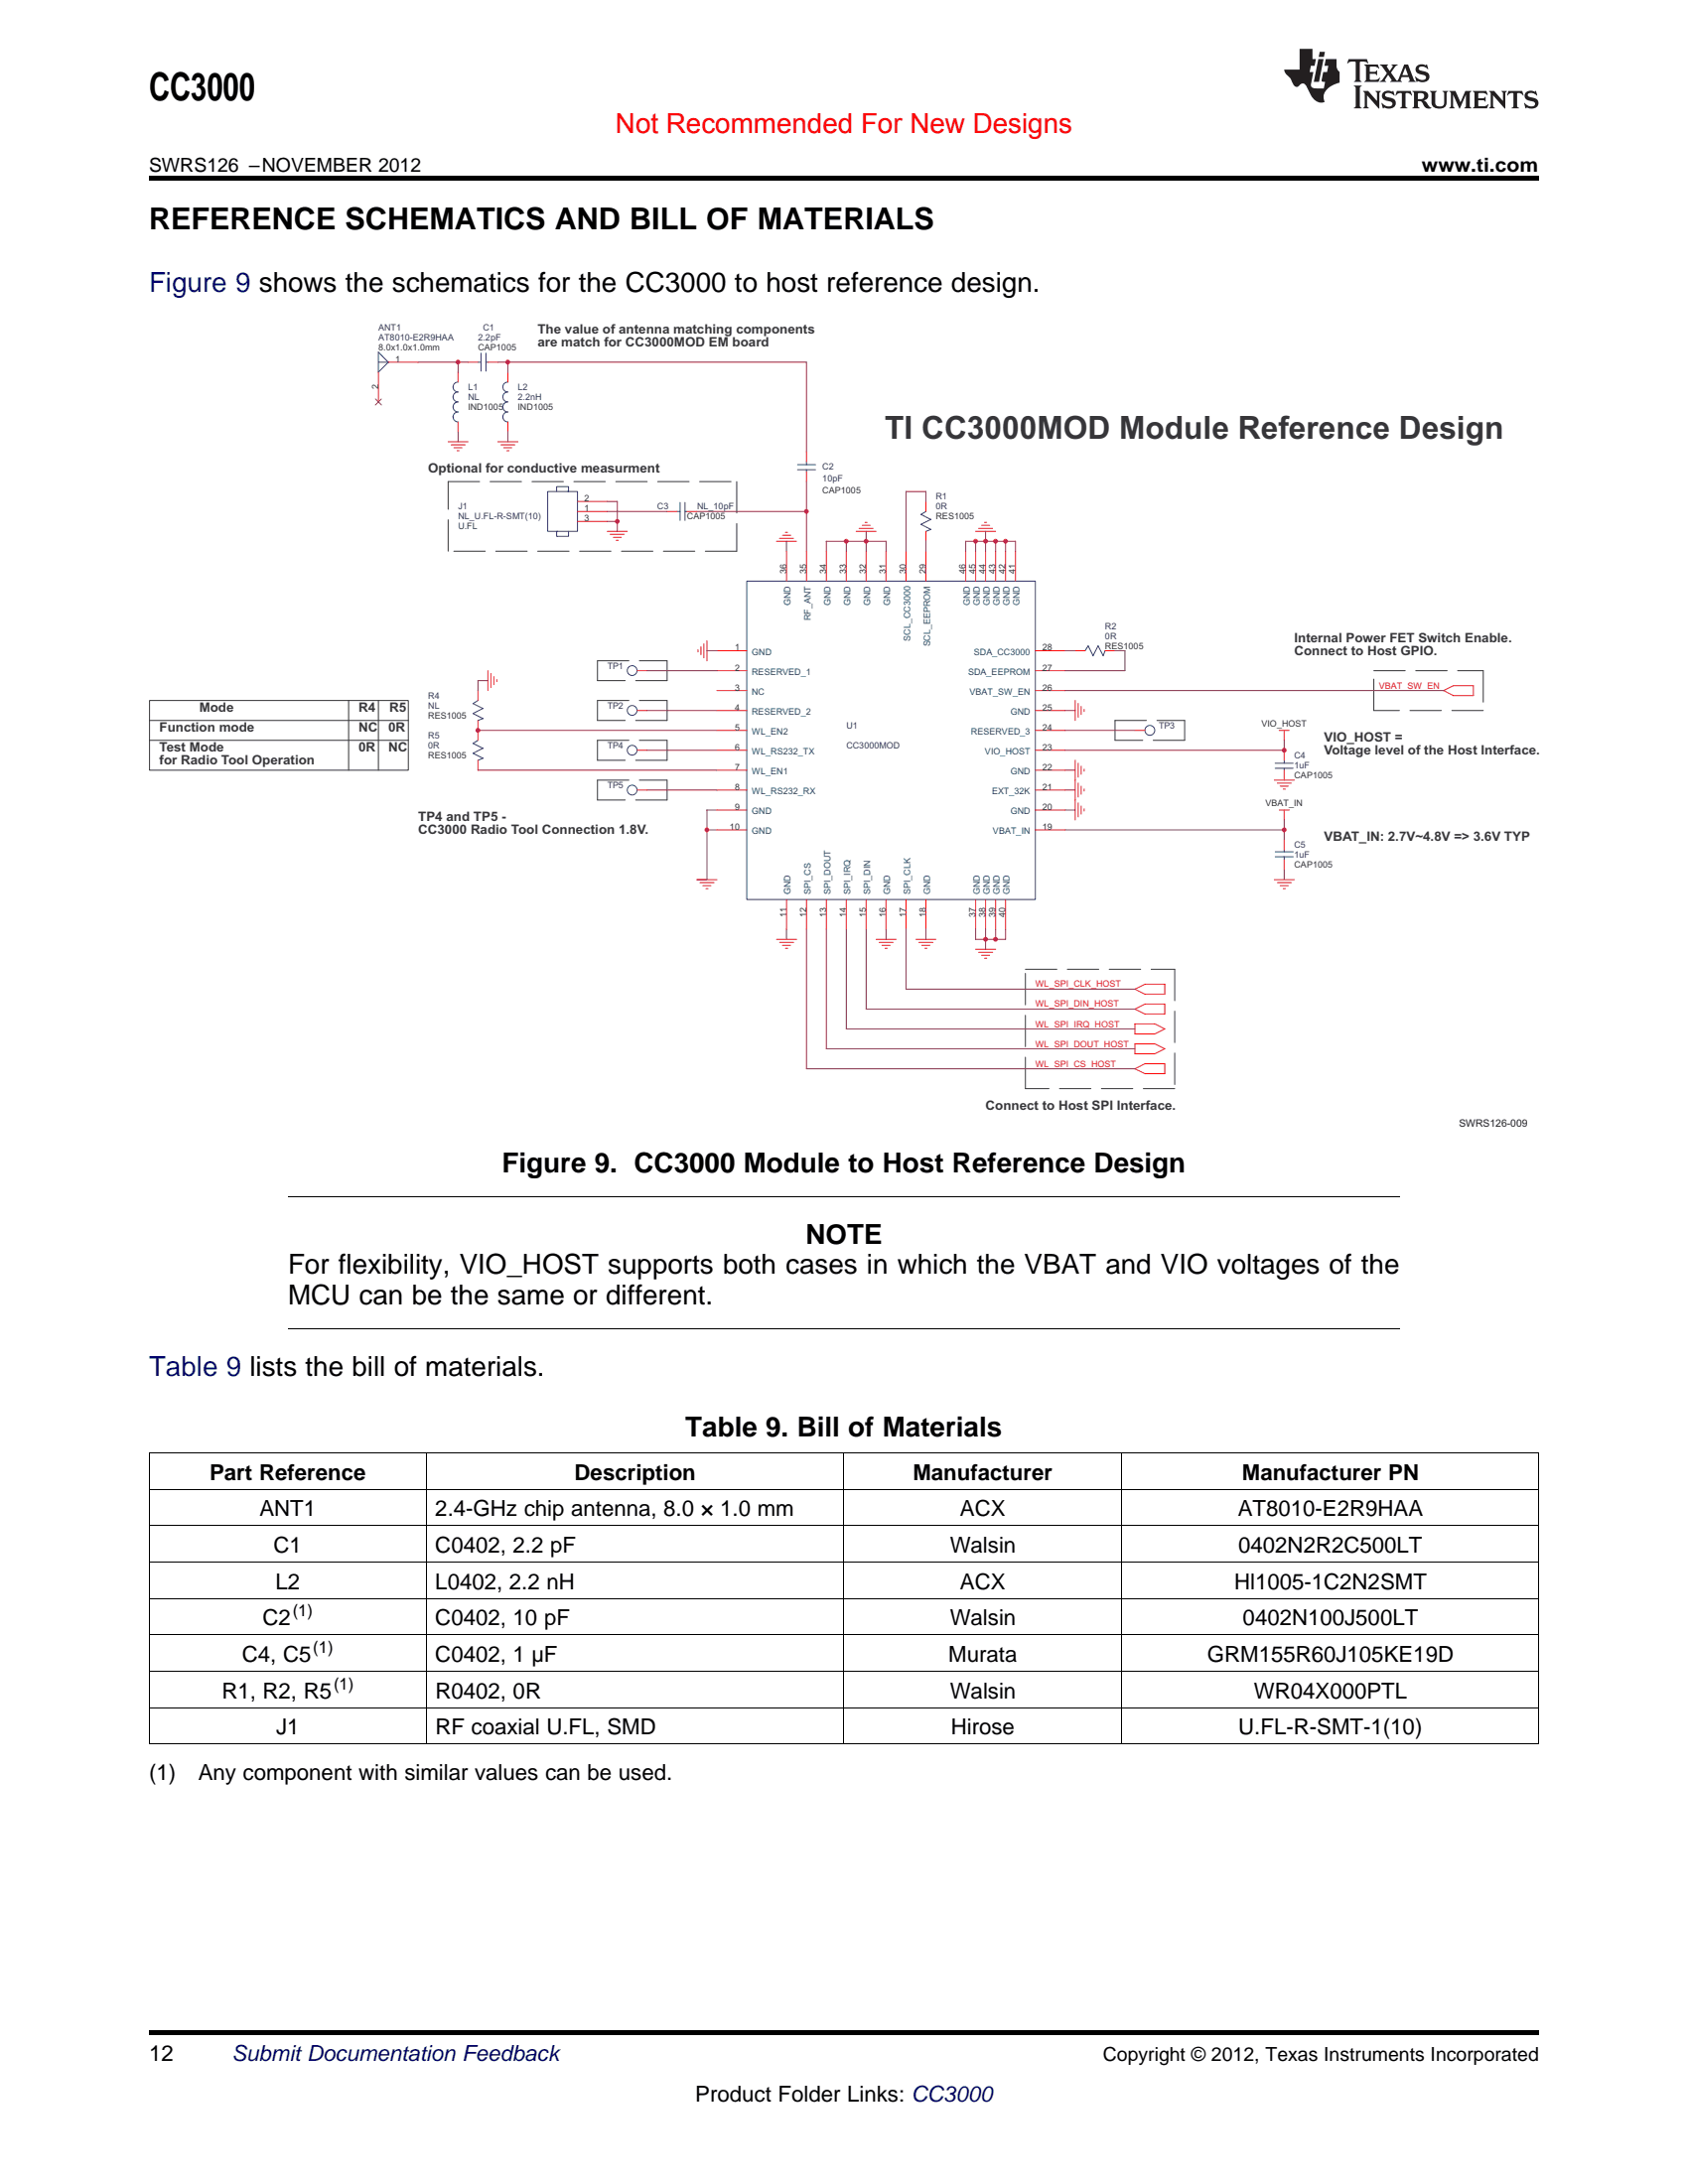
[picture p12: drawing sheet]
<svg xmlns="http://www.w3.org/2000/svg" width="216mm" height="279mm" viewBox="0 0 216 279" stroke-linecap="round" stroke-linejoin="round" font-family="sans-serif">
<path d="M19 259.7h177.8v.5h-177.8z" fill="#000"/>
<g fill="none" stroke="#000" stroke-width=".13">
<path d="M36.8 153.1h142.3M36.8 170h142.3M19 199.8h177.8M19 195.2h177.8M19 190.5h177.8M19 185.9h177.8M19.1 185.9v37.3M54.6 185.9v37.3M107.9 185.9v37.3M143.5 185.9v37.3M196.8 185.9v37.3M19 218.5h177.8"/>
<path d="M19 213.8h177.8M19 209.1h177.8M19 204.5h177.8M19 223.1h177.8"/>
</g>
<path d="M19.1 92.2h33.1M19.1 94.7h33.1M19.1 89.6h33.1v8.9h-33.1zM44.6 89.6v8.9M48.4 89.6v8.9" fill="none" stroke="#363539" stroke-width=".13"/>
<g fill="none" stroke="#363539" stroke-width=".13" stroke-dasharray="4 1.3">
<path d="M57.3 61.6h36.9M57.3 70.5v-8.9M94.2 61.6v8.9M94.2 70.5h-36.9M76.4 84.5h8.9M76.4 87.1v-2.6M76.4 94.7h8.9M76.4 97.3v-2.6M76.4 99.8h8.9M76.4 89.6h8.9M76.4 92.2v-2.6M85.3 84.5v2.6"/>
<path d="M85.3 87.1h-8.9M85.3 94.7v2.6M85.3 97.3h-8.9M85.3 99.8v2.5M85.3 89.6v2.6M85.3 92.2h-8.9M142.6 92.2h8.9M142.6 94.7v-2.5M151.5 92.2v2.5M151.5 94.7h-8.9M175.7 85.8h14M175.7 90.9v-5.1"/>
<path d="M189.7 85.8v5.1M189.7 90.9h-14M76.4 102.3v-2.5M85.3 102.3h-8.9M131.2 124h19.1M131.2 139.3v-15.3M150.3 124v15.3M150.3 139.3h-19.1"/>
</g>
<g fill="none" stroke="#ee1d23" stroke-width=".13">
<path d="M48.4 47.6v3.8M49.7 46.3h3.8M57.3 56.5h2.6M57.7 56.9h1.8M58.1 57.3h1M58.5 57.7h.2M58.6 47.6v1.3M58.6 54v1.2M59.9 46.3h1.2M62.4 46.3h1.3M63.7 56.5h2.5M64.1 56.9h1.8"/>
<path d="M64.4 57.3h1.1M64.8 57.7h.3M65 47.6v1.3M65 54v1.2M103.2 57.8v1.3M73.9 65.4h3.8M73.9 64.2h3.8M73.9 66.7h3.8M77.7 68h2.5M78.1 68.4h1.8M78.5 68.7h1M78.8 69.1h.3"/>
<path d="M85.3 65.4h1.3M87.9 65.4h1.2M99.3 69.2h2.6M99.7 68.9h1.8M100.1 68.5h1M100.5 68.1h.2M100.6 70.5v3.8M103.2 60.3v1.3M103.2 70.5v3.8M105.7 70.5v3.8M108.2 70.5v3.8M109.5 68h2.6"/>
<path d="M109.9 67.6h1.8M110.3 67.2h1M110.6 66.8h.3M110.8 70.5v3.8M113.3 70.5v3.8M115.9 70.5v3.8M118.4 64.2v1.2M118.4 68v1.2M118.4 70.5v3.8M123.5 70.5v3.8M124.8 68h2.5M124.8 70.5v3.8"/>
<path d="M125.2 67.6h1.8M125.6 67.2h1M125.9 66.8h.3M126.1 70.5v3.8M127.3 70.5v3.8M128.6 70.5v3.8M129.9 70.5v3.8M61.1 88.3v1.3M61.1 92.2v2.5M61.1 97.3v1.2M62.4 85.8v2.5M62.8 86.2v1.8"/>
<path d="M63.2 86.6v1M63.5 86.9v.3M81.5 90.9h1.3M81.5 85.8h1.3M81.5 96h1.3M89.3 83.1v.3M89.7 82.7v1.1M90 82.4v1.8M90.4 82v2.5M91.7 93.4h3.8M91.7 90.9h3.8M91.7 85.8h3.8"/>
<path d="M91.7 98.5h3.8M91.7 88.3h3.8M91.7 96h3.8M91.7 83.2h3.8M132.4 93.4h3.8M132.4 90.9h3.8M132.4 85.8h3.8M132.4 98.5h3.8M132.4 88.3h3.8M132.4 96h3.8M132.4 83.2h3.8M137.5 89.6v2.6"/>
<path d="M137.5 97.3v7.6M137.5 83.2h1.3M137.9 90v1.8M137.9 97.6v1.8M138.3 90.4v1M138.3 98v1.1M138.7 90.7v.3M138.7 98.4v.3M141.3 83.2h1.3M145.2 93.4h1.2M163 99.8h2.6M163.6 93.4h1.3"/>
<path d="M164.3 93.4v1.3M164.3 96v1.3M164.3 98.5v1.3M184.6 88.3l1.3 .7M185.9 89h2.6M188.4 87.7v1.3M188.4 87.7h-2.5l-1.3 .7M81.5 101.1h1.3M89.1 112.5h2.6M89.5 112.9h1.8M89.9 113.3h1M90.3 113.7h.3"/>
<path d="M91.7 103.6h3.8M91.7 101.1h3.8M91.7 106.2h3.8M100.6 115.1v3.8M103.2 115.1v3.8M105.7 115.1v3.8M108.2 115.1v3.8M110.8 115.1v3.8M113.3 115.1v3.8M115.9 115.1v3.8M118.4 115.1v3.8M124.8 115.1v3.8"/>
<path d="M126.1 115.1v3.8M127.3 115.1v3.8M128.6 115.1v3.8M132.4 103.6h3.8M132.4 101.1h3.8M132.4 106.2h3.8M137.9 100.2v1.8M137.9 102.7v1.8M138.3 100.6v1M138.3 103.1v1M138.7 100.9v.3M138.7 103.5v.3"/>
<path d="M163 112.5h2.6M163.4 112.9h1.8M163.4 100.2h1.8M163.6 103.6h1.3M163.7 113.3h1.1M163.7 100.6h1.1M164.1 113.7h.3M164.1 100.9h.3M164.3 103.6v1.3M164.3 107.4v1.3M164.3 110v1.3M99.3 120.2h2.6"/>
<path d="M99.7 120.6h1.8M100.1 120.9h1M100.5 121.3h.2M112.1 120.2h2.5M112.4 120.6h1.8M112.8 120.9h1M113.2 121.3h.3M117.2 120.2h2.5M117.5 120.6h1.8M117.9 120.9h1M118.3 121.3h.3M124.8 121.4h2.6"/>
<path d="M125.2 121.8h1.8M125.5 122.2h1.1M125.9 122.6h.3M145.1 133.5h2.6l1.3 .7M145.1 131h2.6M145.1 136.7l1.3-.6h2.6v1.3M145.2 134.8h2.5M145.2 131v1.3M145.2 133.5v1.3M145.2 132.3h2.5M145.2 129.1l1.3 .6M145.2 126.5l1.3 .7"/>
<path d="M145.2 136.7l1.3 .7M146.4 129.7h2.6M146.4 127.2h2.6M146.4 137.4h2.6M147.7 131l1.3 .6M149 128.5h-2.6l-1.3 .6M149 125.9v1.3M149 128.4v1.3M149 125.9h-2.6l-1.3 .7M149 134.2l-1.3 .6M149 131.6l-1.3 .7"/>
</g>
<g fill="none" stroke="#2e3092" stroke-width=".13">
<path d="M48.4 46.3h1.3M49.7 46.3l-1.3 1.3v-2.5l1.3 1.2M58.6 48.9a.64 .64 0 0 0-.7 .6 .64 .64 0 0 0 .7 .7 .64 .64 0 0 0-.7 .6 .64 .64 0 0 0 .7 .6 .64 .64 0 0 0-.7 .7 .64 .64 0 0 0 .7 .6 .63 .63 0 0 0-.7 .6 .64 .64 0 0 0 .7 .7M61.1 46.3h.4M61.5 45.2v2.3M62.1 46.3h.3M62.2 45.2v2.3M65 48.9a.64 .64 0 0 0-.7 .6 .64 .64 0 0 0 .7 .7 .64 .64 0 0 0-.7 .6 .64 .64 0 0 0 .7 .6 .64 .64 0 0 0-.7 .7 .64 .64 0 0 0 .7 .6 .63 .63 0 0 0-.7 .6 .64 .64 0 0 0 .7 .7M102 59.4h2.3M103.2 59.1v.4M70.1 62.9h3.8v5.1h-3.8zM71.2 62.9v-.6h1.5v.6h-.1"/>
<path d="M71.3 68h-.1v.6h1.5v-.6M86.6 65.4h.4M87 64.3v2.3M87.6 65.4h.3M87.6 64.3v2.3M95.5 74.3h36.9v40.8h-36.9zM102 60.1h2.3M103.2 60.1v.2M118.4 65.4l-.6 .4 1.3 .7M119.1 67.7l-.7 .3M119.1 66.4l-1.3 .7 1.3 .6M60.5 90l1.3 .6"/>
<path d="M60.5 95.1l1.3 .6M61.1 89.6l-.6 .4M61.1 94.7l-.6 .4M61.8 97l-.7 .3M61.8 90.6l-1.3 .7 1.3 .6-.7 .3M61.8 95.7l-1.3 .7 1.3 .6M138.8 83.2l.4-.6 .6 1.3M139.8 83.9l.7-1.3 .6 1.3M141.4 83.2l-.3 .7M163.1 97.6h2.3M163.1 98.3h2.3M164.3 97.3v.4"/>
<path d="M164.3 98.3v.2M163.1 109.6h2.3M163.1 109h2.3M164.3 108.7v.3M164.3 109.6v.4"/>
<circle cx="80.9" cy="96" r=".63"/>
<circle cx="80.9" cy="85.8" r=".63"/>
<circle cx="80.9" cy="90.9" r=".63"/>
<circle cx="147.1" cy="93.4" r=".63"/>
<circle cx="80.9" cy="101.1" r=".63"/>
</g>
<path d="M48 51l.8 .8M48.8 51l-.8 .8" fill="none" stroke="#945b36" stroke-width=".13"/>
<g fill="none" stroke="#942d4a" stroke-width=".13">
<path d="M53.5 46.3h6.4M58.6 46.3v1.3M58.6 55.2v1.3M63.7 46.3h39.5M65 46.3v1.3M65 55.2v1.3M103.2 46.3v11.5M77.7 65.4h7.6M77.7 64.2h1.3M77.7 66.7h1.3M79 64.1v3.9M89.1 65.4h14.1"/>
<path d="M100.6 69.2v1.3M103.2 61.6v8.9M105.7 69.2h7.6v1.3M105.7 69.2v1.3M108.2 69.2v1.3M110.8 68v2.5M115.9 62.9h2.5M115.9 62.9v7.6M118.4 62.9v1.3M118.4 69.2v1.3M123.5 70.5v-1.3h6.4v1.3M124.8 69.2v1.3"/>
<path d="M126.1 68v2.5M127.3 69.2v1.3M128.6 69.2v1.3M61.1 98.5h30.6M61.1 93.4h30.6M62.4 87.1h-1.3v1.2M82.8 96h8.9M82.8 85.8h8.9M82.8 90.9h8.9M90.4 83.2h1.3M136.2 93.4h9M136.2 83.2h1.3"/>
<path d="M136.2 98.5h1.3M136.2 90.9h1.3M136.2 88.3h48.4M142.6 83.2h1.3v2.6h-7.7M164.3 94.7v1.3h-28.1M82.8 101.1h8.9M90.4 103.6h1.3M90.4 106.2h1.3M90.4 103.6v8.9h-1.3M100.6 118.9v1.3M103.2 118.9v17.8M105.7 118.9v15.3"/>
<path d="M108.2 118.9v12.7h37M110.8 118.9v10.2h34.4M113.3 118.9v1.3M115.9 118.9v7.6M118.4 118.9v1.3M124.8 118.9v1.3h3.8v-1.3M126.1 118.9v2.5M127.3 118.9v1.3M136.2 106.2h28.1M136.2 103.6h1.3M136.2 101.1h1.3M164.3 104.9v2.5"/>
<path d="M164.3 111.3v1.2M103.1 136.7h42.1M105.7 134.2h39.5M115.9 126.5h29.3"/>
</g>
<circle cx="79" cy="66.7" r=".25" fill="#ed028c"/>
<circle cx="79" cy="66.7" r=".25" fill="none" stroke="#ed028c" stroke-width=".13"/>
<circle cx="58.6" cy="46.3" r=".25" fill="#ed028c"/>
<circle cx="58.6" cy="46.3" r=".25" fill="none" stroke="#ed028c" stroke-width=".13"/>
<circle cx="126.1" cy="69.2" r=".25" fill="#ed028c"/>
<circle cx="126.1" cy="69.2" r=".25" fill="none" stroke="#ed028c" stroke-width=".13"/>
<circle cx="126.1" cy="120.2" r=".25" fill="#ed028c"/>
<circle cx="126.1" cy="120.2" r=".25" fill="none" stroke="#ed028c" stroke-width=".13"/>
<circle cx="103.1" cy="65.4" r=".25" fill="#ed028c"/>
<circle cx="103.1" cy="65.4" r=".25" fill="none" stroke="#ed028c" stroke-width=".13"/>
<circle cx="127.3" cy="69.2" r=".25" fill="#ed028c"/>
<circle cx="127.3" cy="69.2" r=".25" fill="none" stroke="#ed028c" stroke-width=".13"/>
<circle cx="90.4" cy="106.2" r=".25" fill="#ed028c"/>
<circle cx="90.4" cy="106.2" r=".25" fill="none" stroke="#ed028c" stroke-width=".13"/>
<circle cx="128.6" cy="69.2" r=".25" fill="#ed028c"/>
<circle cx="128.6" cy="69.2" r=".25" fill="none" stroke="#ed028c" stroke-width=".13"/>
<circle cx="110.8" cy="69.2" r=".25" fill="#ed028c"/>
<circle cx="110.8" cy="69.2" r=".25" fill="none" stroke="#ed028c" stroke-width=".13"/>
<circle cx="124.8" cy="69.2" r=".25" fill="#ed028c"/>
<circle cx="124.8" cy="69.2" r=".25" fill="none" stroke="#ed028c" stroke-width=".13"/>
<circle cx="108.2" cy="69.2" r=".25" fill="#ed028c"/>
<circle cx="108.2" cy="69.2" r=".25" fill="none" stroke="#ed028c" stroke-width=".13"/>
<circle cx="127.3" cy="120.2" r=".25" fill="#ed028c"/>
<circle cx="127.3" cy="120.2" r=".25" fill="none" stroke="#ed028c" stroke-width=".13"/>
<circle cx="61.1" cy="93.4" r=".25" fill="#ed028c"/>
<circle cx="61.1" cy="93.4" r=".25" fill="none" stroke="#ed028c" stroke-width=".13"/>
<circle cx="164.3" cy="106.2" r=".25" fill="#ed028c"/>
<circle cx="164.3" cy="106.2" r=".25" fill="none" stroke="#ed028c" stroke-width=".13"/>
<circle cx="164.3" cy="96" r=".25" fill="#ed028c"/>
<circle cx="164.3" cy="96" r=".25" fill="none" stroke="#ed028c" stroke-width=".13"/>
<circle cx="64.9" cy="46.3" r=".25" fill="#ed028c"/>
<circle cx="64.9" cy="46.3" r=".25" fill="none" stroke="#ed028c" stroke-width=".13"/>
<path d="M19 22.5h177.8v.5h-177.8z" fill="#000"/>
<g fill="#231f20">
<path d="M172.5 7.6l-.1 .5a1 1 0 0 1 1-.2v2.2l-.2 .4h.9l-.2-.4 .1-2.2a1.27 1.27 0 0 1 1 .2l-.2-.5zM174.5 8.3l.2 .3v1.5l-.2 .4h1.8l.2-.5v-.1a1.12 1.12 0 0 1-1.3 .3v-.8h.6l.3 .2v-.6l-.3 .2h-.6v-.5v-.1l.2-.1a.96 .96 0 0 1 1 .3l-.2-.5zM176.5 8.3l.9 1.1-.5 .7-.4 .4h.8l-.2-.2 .4-.7 .5 .7-.2 .2h1.5l-.2-.2 .2-.4h.9l.1 .4-.2 .2h1l-.3-.3-.7-1.9h-.5l-.7 1.7-.2 .3-.8-1 .5-.7 .4-.3h-.8l.1 .1v.2l-.4 .5-.3-.6 .1-.2zM179.7 8.6l.4 1h-.7zM181.3 8.4a.63 .63 0 0 0-.2 .7 .63 .63 0 0 0 .6 .4l.6 .2 .1 .2a.57 .57 0 0 1-1 .2l-.4-.3 .2 .7 .2-.1h.1a.92 .92 0 0 0 1.3-.6 .67 .67 0 0 0-.6-.7l-.6-.1-.1-.2v-.2a.82 .82 0 0 1 1.1 .3l-.1-.6-.2 .1-.1-.1a1.01 1.01 0 0 0-.9 .1zM173.2 10.9l.2 .4v2.2v.2l-.2 .2h1l-.2-.2-.1-.2v-2.2l.3-.4zM174.3 11.6l.3 .4v1.5l-.3 .4h.8l-.2-.4v-1.3l1.5 1.7v-1.9l.2-.4h-.7l.2 .4v.9l-1.1-1.3zM177 11.8a.62 .62 0 0 0-.2 .7 .62 .62 0 0 0 .6 .4l.6 .1 .1 .3a.57 .57 0 0 1-1 .2l-.4-.3 .2 .7 .2-.1h.1a.92 .92 0 0 0 1.3-.6 .67 .67 0 0 0-.6-.7l-.6-.1-.1-.2v-.2a.82 .82 0 0 1 1.1 .2l-.1-.6-.2 .1h-.1a1.02 1.02 0 0 0-.9 .1zM178.7 11.6l-.2 .6a.61 .61 0 0 1 .8-.3v1.6v.2l-.2 .2h.9l-.2-.2v-.2v-1.6a.63 .63 0 0 1 .7 .3h.1l-.2-.6zM180.6 11.6l.3 .4v1.5l-.1 .2-.2 .2h1l-.2-.2-.1-.8 .5 .1 .1 .1a.83 .83 0 0 0 1.2 .7l-.4-.3a.96 .96 0 0 0-.6-.6v-.1a.58 .58 0 0 0 .6-.5 .58 .58 0 0 0-.5-.6zM181.4 11.9h.1a.45 .45 0 0 1 .5 .1 .45 .45 0 0 1 .1 .5l-.1 .1-.7 .1zM182.9 11.6l.2 .4v1.1a.84 .84 0 0 0 1 .8 .76 .76 0 0 0 .9-.8v-1.1l.2-.4h-.7l.2 .4v1.4a.6 .6 0 0 1-.7 .2 .6 .6 0 0 1-.4-.5v-1.1l.2-.4zM185.4 11.6l.2 .4v1.5l-.2 .4h.7l-.2-.4v-1.4l.8 1.8 .8-1.8v1.4l-.2 .4h.9l-.2-.2v-.2v-1.5l.2-.4h-.8l-.6 1.5-.6-1.5zM188.4 11.6l.2 .4v1.5v.2l-.2 .2h1.8l.2-.6h-.1a1.12 1.12 0 0 1-1.2 .3v-.8h.5l.4 .2v-.6l-.4 .2h-.5v-.6v-.1h.2a.96 .96 0 0 1 .9 .3l.1-.1-.2-.5zM190.5 11.6l.2 .4v1.5l-.2 .4h.7l-.2-.4v-1.3l1.5 1.7v-1.9l.2-.4h-.7l.2 .4v.9l-1.1-1.3zM192.9 11.6l-.1 .6a.61 .61 0 0 1 .7-.3l.1 1.6-.1 .2-.2 .2h1l-.2-.2-.1-.2 .1-1.6a.63 .63 0 0 1 .7 .3l-.1-.6zM195.2 11.8a.62 .62 0 0 0-.2 .7 .62 .62 0 0 0 .6 .4l.6 .1 .1 .3a.57 .57 0 0 1-.9 .2l-.4-.3h-.1l.2 .7 .2-.1h.1a.92 .92 0 0 0 1.4-.6 .67 .67 0 0 0-.7-.7l-.6-.1-.1-.2v-.2a.82 .82 0 0 1 1.2 .2l-.1-.6-.2 .1h-.1a1.01 1.01 0 0 0-1 .1z"/>
<path d="M166.2 6.3v2.6h-1.9a1.6 1.6 0 0 0 .7 1l.1 .3a1.16 1.16 0 0 0 .8 .9l.2-.1a.56 .56 0 0 1 .5-.3 .56 .56 0 0 1 .5 .3l.2 .4a2.31 2.31 0 0 0 1.6 1.7l.5-.1a1.41 1.41 0 0 1 .6-1.8l.8-.5 .5-.1v-1.4a.88 .88 0 0 1-.4-.8v-.8h-1.3l-.2 .8h.5l-.2 .8h-.5l-.1 1v.2l.4 .1-.2 .8-1.4-.1a.78 .78 0 0 1-.2-.8l.3-1.2h-.5l.2-.8h.4l.2-.8h-.4v-1.3zM168.6 7.6l-.6 2.9h.7l.6-2.9zM168.8 6.6l-.1 .7h.6l.2-.7z"/>
</g>
<text font-size="4.9" x="19" y="12.8">CC3000</text>
<text font-size="4.1" fill="#363539" x="113.2" y="56.1">TI CC3000MOD Module Reference Design</text>
<text font-size="3.9" x="19" y="29.3">REFERENCE SCHEMATICS AND BILL OF MATERIALS</text>
<text font-size="3.5" fill="#f00" x="78.7" y="17">Not Recommended For New Designs</text>
<g font-size="3.5" fill="#00f">
<text x="19" y="37.4">Figure 9 shows the schematics for the CC3000 to host reference design.</text>
<text x="19.1" y="176">Table 9 lists the bill of materials.</text>
</g>
<g font-size="3.5">
<text x="64.2" y="149.9">Figure 9. CC3000 Module to Host Reference Design</text>
<text x="103" y="159.1">NOTE</text>
<text x="36.8" y="163">For flexibility, VIO_HOST supports both cases in which the VBAT and VIO voltages of the</text>
<text x="36.8" y="166.9">MCU can be the same or different.</text>
<text x="87.7" y="183.8">Table 9. Bill of Materials</text>
</g>
<g font-size="2.8">
<text x="26.8" y="189.3">Part Reference</text>
<text x="73.5" y="189.3">Description</text>
<text x="116.8" y="189.3">Manufacturer</text>
<text x="158.9" y="189.3">Manufacturer PN</text>
<text x="33.2" y="194">ANT1</text>
<text x="55.7" y="194">2.4-GHz chip antenna, 8.0 × 1.0 mm</text>
<text x="122.8" y="194">ACX</text>
<text x="158.3" y="194">AT8010-E2R9HAA</text>
<text x="35" y="198.6">C1</text>
<text x="35.2" y="203.3">L2</text>
<text x="55.7" y="198.6">C0402, 2.2 pF</text>
<text x="55.7" y="203.3">L0402, 2.2 nH</text>
<text x="121.5" y="198.6">Walsin</text>
<text x="122.8" y="203.3">ACX</text>
<text x="157.9" y="203.3">Hl1005-1C2N2SMT</text>
<text x="158.4" y="198.6">0402N2R2C500LT</text>
<text x="33.6" y="207.9">C2</text>
<text x="55.7" y="207.9">C0402, 10 pF</text>
<text x="121.5" y="207.9">Walsin</text>
<text x="159" y="207.9">0402N100J500LT</text>
<text x="31" y="212.6">C4, C5</text>
<text x="55.7" y="212.6">C0402, 1 µF</text>
<text x="121.3" y="212.6">Murata</text>
<text x="154.4" y="212.6">GRM155R60J105KE19D</text>
<text x="28.4" y="217.2">R1, R2, R5</text>
<text x="35.3" y="221.9">J1</text>
<text x="55.7" y="217.2">R0402, 0R</text>
<text x="55.7" y="221.9">RF coaxial U.FL, SMD</text>
<text x="121.5" y="217.2">Walsin</text>
<text x="121.6" y="221.9">Hirose</text>
<text x="158.4" y="221.9">U.FL-R-SMT-1(10)</text>
<text x="160.4" y="217.2">WR04X000PTL</text>
<text x="19.1" y="227.8">(1)</text>
<text x="25.4" y="227.8">Any component with similar values can be used.</text>
<text x="19.1" y="263.6">12</text>
<text x="88.9" y="268.9">Product Folder Links: CC3000</text>
</g>
<text font-size="2.8" fill="#0000c8" x="29.6" y="263.6">Submit Documentation Feedback</text>
<g font-size="2.5">
<text x="19" y="21.9">SWRS126 –NOVEMBER 2012</text>
<text x="181.9" y="21.9">www.ti.com</text>
<text x="141.1" y="263.6">Copyright © 2012, Texas Instruments Incorporated</text>
</g>
<g font-size="2.1">
<text x="37.4" y="206.8">(1)</text>
<text x="40" y="211.5">(1)</text>
<text x="42.7" y="216.1">(1)</text>
</g>
<g font-size="1.7" fill="#363539">
<text x="68.8" y="42.6">The value of antenna matching components</text>
<text x="68.8" y="44.3">are match for CC3000MOD EM board</text>
<text x="54.8" y="60.5">Optional for conductive measurment</text>
<text x="165.5" y="82.1">Internal Power FET Switch Enable.</text>
<text x="165.5" y="83.8">Connect to Host GPIO.</text>
<text x="20.4" y="93.6">Function mode</text>
<text x="25.5" y="91">Mode</text>
<text x="45.9" y="93.6">NC</text>
<text x="45.9" y="91">R4</text>
<text x="49.7" y="93.6">0R</text>
<text x="49.8" y="91">R5</text>
<text x="169.4" y="94.8">VIO_HOST =</text>
<text x="20.4" y="96.1">Test Mode</text>
<text x="20.4" y="97.8">for Radio Tool Operation</text>
<text x="45.9" y="96.1">0R</text>
<text x="49.7" y="96.1">NC</text>
<text x="169.4" y="96.5">Voltage level of the Host Interface.</text>
<text x="53.5" y="105">TP4 and TP5 -</text>
<text x="53.5" y="106.7">CC3000 Radio Tool Connection 1.8V.</text>
<text x="169.4" y="107.6">VBAT_IN: 2.7V~4.8V =&gt; 3.6V TYP</text>
<text x="126.1" y="141.9">Connect to Host SPI Interface.</text>
</g>
<text font-size="1.3" fill="#231f20" x="186.6" y="144.1">SWRS126-009</text>
<g font-size="1.1" fill="#343464">
<text x="48.4" y="42.3">ANT1</text>
<text x="48.4" y="43.5">AT8010-E2R9HAA</text>
<text x="61.1" y="43.5">2.2pF</text>
<text x="61.8" y="42.3">C1</text>
<text x="59.9" y="49.9">L1</text>
<text x="59.9" y="51.2">NL</text>
<text x="66.2" y="49.9">L2</text>
<text x="66.2" y="51.2">2.2nH</text>
<text x="58.6" y="65.2">J1</text>
<text x="84.1" y="65.2">C3</text>
<text x="89.2" y="65.2">NL_10pF</text>
<text x="105.2" y="60.1">C2</text>
<text x="105.2" y="61.6">10pF</text>
<text x="119.7" y="63.9">R1</text>
<text x="119.7" y="65.2">0R</text>
<text x="58.6" y="66.5">NL_U.FL-R-SMT(10)</text>
<text x="141.4" y="80.5">R2</text>
<text x="141.4" y="81.7">0R</text>
<text x="54.8" y="89.4">R4</text>
<text x="77.7" y="85.6">TP1</text>
<text x="54.8" y="90.6">NL</text>
<text x="54.8" y="94.5">R5</text>
<text x="54.8" y="95.7">0R</text>
<text x="77.7" y="90.6">TP2</text>
<text x="77.7" y="95.7">TP4</text>
<text x="108.3" y="93.2">U1</text>
<text x="108.3" y="95.7">CC3000MOD</text>
<text x="148.2" y="93.2">TP3</text>
<text x="77.7" y="100.8">TP5</text>
<text x="165.5" y="97">C4</text>
<text x="165.5" y="98.3">1uF</text>
<text x="165.5" y="108.5">C5</text>
<text x="165.5" y="109.7">1uF</text>
</g>
<g font-size="1.1" fill="#363539">
<text x="48.4" y="44.8">8.0x1.0x1.0mm</text>
<text x="50.6" y="46.3">1</text>
<text x="61.1" y="44.8">CAP1005</text>
<text x="48.4" y="49.8" transform="rotate(-90 48.4 49.8)">2</text>
<text x="59.9" y="52.4">IND1005</text>
<text x="66.2" y="52.4">IND1005</text>
<text x="74.8" y="65.4">1</text>
<text x="74.8" y="64.1">2</text>
<text x="105.2" y="63.1">CAP1005</text>
<text x="74.8" y="66.7">3</text>
<text x="87.9" y="66.5">CAP1005</text>
<text x="119.7" y="66.5">RES1005</text>
<text x="100.6" y="73.5" transform="rotate(-90 100.6 73.5)">36</text>
<text x="103.1" y="73.5" transform="rotate(-90 103.1 73.5)">35</text>
<text x="105.7" y="73.5" transform="rotate(-90 105.7 73.5)">34</text>
<text x="108.2" y="73.5" transform="rotate(-90 108.2 73.5)">33</text>
<text x="110.8" y="73.5" transform="rotate(-90 110.8 73.5)">32</text>
<text x="113.3" y="73.5" transform="rotate(-90 113.3 73.5)">31</text>
<text x="115.9" y="73.5" transform="rotate(-90 115.9 73.5)">30</text>
<text x="118.4" y="73.5" transform="rotate(-90 118.4 73.5)">29</text>
<text x="123.5" y="73.5" transform="rotate(-90 123.5 73.5)">46</text>
<text x="124.8" y="73.5" transform="rotate(-90 124.8 73.5)">45</text>
<text x="126" y="73.5" transform="rotate(-90 126 73.5)">44</text>
<text x="127.3" y="73.5" transform="rotate(-90 127.3 73.5)">43</text>
<text x="128.6" y="73.5" transform="rotate(-90 128.6 73.5)">42</text>
<text x="129.9" y="73.5" transform="rotate(-90 129.9 73.5)">41</text>
<text x="94" y="83.2">1</text>
<text x="133.3" y="83.2">28</text>
<text x="141.4" y="83">RES1005</text>
<text x="94" y="85.8">2</text>
<text x="94" y="88.3">3</text>
<text x="133.3" y="85.8">27</text>
<text x="133.3" y="88.3">26</text>
<text x="54.8" y="91.9">RES1005</text>
<text x="94" y="90.9">4</text>
<text x="94" y="93.4">5</text>
<text x="94" y="96">6</text>
<text x="133.3" y="90.9">25</text>
<text x="133.3" y="96">23</text>
<text x="133.3" y="93.4">24</text>
<text x="161.3" y="92.9">VIO_HOST</text>
<text x="54.8" y="97">RES1005</text>
<text x="94" y="98.5">7</text>
<text x="94" y="101.1">8</text>
<text x="133.3" y="101.1">21</text>
<text x="133.3" y="98.5">22</text>
<text x="165.5" y="99.6">CAP1005</text>
<text x="93.3" y="106.2">10</text>
<text x="94" y="103.6">9</text>
<text x="133.3" y="106.2">19</text>
<text x="133.3" y="103.6">20</text>
<text x="161.8" y="103.1">VBAT_IN</text>
<text x="165.5" y="111">CAP1005</text>
<text x="100.6" y="117.3" transform="rotate(-90 100.6 117.3)">11</text>
<text x="103.1" y="117.3" transform="rotate(-90 103.1 117.3)">12</text>
<text x="105.7" y="117.3" transform="rotate(-90 105.7 117.3)">13</text>
<text x="108.2" y="117.3" transform="rotate(-90 108.2 117.3)">14</text>
<text x="110.8" y="117.3" transform="rotate(-90 110.8 117.3)">15</text>
<text x="113.3" y="117.3" transform="rotate(-90 113.3 117.3)">16</text>
<text x="115.9" y="117.3" transform="rotate(-90 115.9 117.3)">17</text>
<text x="118.4" y="117.3" transform="rotate(-90 118.4 117.3)">18</text>
<text x="124.8" y="117.3" transform="rotate(-90 124.8 117.3)">37</text>
<text x="126" y="117.3" transform="rotate(-90 126 117.3)">38</text>
<text x="127.3" y="117.3" transform="rotate(-90 127.3 117.3)">39</text>
<text x="128.6" y="117.3" transform="rotate(-90 128.6 117.3)">40</text>
</g>
<text font-size="1.1" fill="#20543f" x="58.6" y="67.7">U.FL</text>
<g font-size="1.1" fill="#115471">
<text x="101.1" y="77.5" transform="rotate(-90 101.1 77.5)">GND</text>
<text x="106.2" y="77.5" transform="rotate(-90 106.2 77.5)">GND</text>
<text x="108.8" y="77.5" transform="rotate(-90 108.8 77.5)">GND</text>
<text x="111.3" y="77.5" transform="rotate(-90 111.3 77.5)">GND</text>
<text x="113.9" y="77.5" transform="rotate(-90 113.9 77.5)">GND</text>
<text x="124.1" y="77.5" transform="rotate(-90 124.1 77.5)">GND</text>
<text x="125.3" y="77.5" transform="rotate(-90 125.3 77.5)">GND</text>
<text x="126.6" y="77.5" transform="rotate(-90 126.6 77.5)">GND</text>
<text x="127.9" y="77.5" transform="rotate(-90 127.9 77.5)">GND</text>
<text x="129.1" y="77.5" transform="rotate(-90 129.1 77.5)">GND</text>
<text x="130.4" y="77.5" transform="rotate(-90 130.4 77.5)">GND</text>
<text x="96.2" y="83.8">GND</text>
<text x="103.7" y="79.4" transform="rotate(-90 103.7 79.4)">RF_ANT</text>
<text x="116.4" y="82" transform="rotate(-90 116.4 82)">SCL_CC3000</text>
<text x="119" y="82.7" transform="rotate(-90 119 82.7)">SCL_EEPROM</text>
<text x="124.6" y="83.8">SDA_CC3000</text>
<text x="96.2" y="86.3">RESERVED_1</text>
<text x="96.2" y="88.9">NC</text>
<text x="123.8" y="86.3">SDA_EEPROM</text>
<text x="124" y="88.9">VBAT_SW_EN</text>
<text x="96.2" y="91.4">RESERVED_2</text>
<text x="96.2" y="94">WL_EN2</text>
<text x="124.2" y="94">RESERVED_3</text>
<text x="129.2" y="91.4">GND</text>
<text x="96.2" y="99.1">WL_EN1</text>
<text x="96.2" y="96.5">WL_RS232_TX</text>
<text x="96.2" y="101.6">WL_RS232_RX</text>
<text x="126" y="96.5">VIO_HOST</text>
<text x="126.9" y="101.6">EXT_32K</text>
<text x="129.2" y="99.1">GND</text>
<text x="96.2" y="104.2">GND</text>
<text x="96.2" y="106.7">GND</text>
<text x="127" y="106.7">VBAT_IN</text>
<text x="129.2" y="104.1">GND</text>
<text x="101.1" y="114.4" transform="rotate(-90 101.1 114.4)">GND</text>
<text x="103.7" y="114.4" transform="rotate(-90 103.7 114.4)">SPI_CS</text>
<text x="106.2" y="114.4" transform="rotate(-90 106.2 114.4)">SPI_DOUT</text>
<text x="108.8" y="114.4" transform="rotate(-90 108.8 114.4)">SPI_IRQ</text>
<text x="111.3" y="114.4" transform="rotate(-90 111.3 114.4)">SPI_DIN</text>
<text x="113.9" y="114.4" transform="rotate(-90 113.9 114.4)">GND</text>
<text x="116.4" y="114.4" transform="rotate(-90 116.4 114.4)">SPI_CLK</text>
<text x="119" y="114.4" transform="rotate(-90 119 114.4)">GND</text>
<text x="125.3" y="114.4" transform="rotate(-90 125.3 114.4)">GND</text>
<text x="126.6" y="114.4" transform="rotate(-90 126.6 114.4)">GND</text>
<text x="127.9" y="114.4" transform="rotate(-90 127.9 114.4)">GND</text>
<text x="129.2" y="114.4" transform="rotate(-90 129.2 114.4)">GND</text>
</g>
<g font-size="1.1" fill="#ee1d23">
<text x="176.4" y="88.1">VBAT_SW_EN</text>
<text x="132.4" y="131.4">WL_SPI_IRQ_HOST</text>
<text x="132.4" y="128.8">WL_SPI_DIN_HOST</text>
<text x="132.4" y="126.3">WL_SPI_CLK_HOST</text>
<text x="132.4" y="133.9">WL_SPI_DOUT_HOST</text>
<text x="132.4" y="136.5">WL_SPI_CS_HOST</text>
</g>
</svg>
